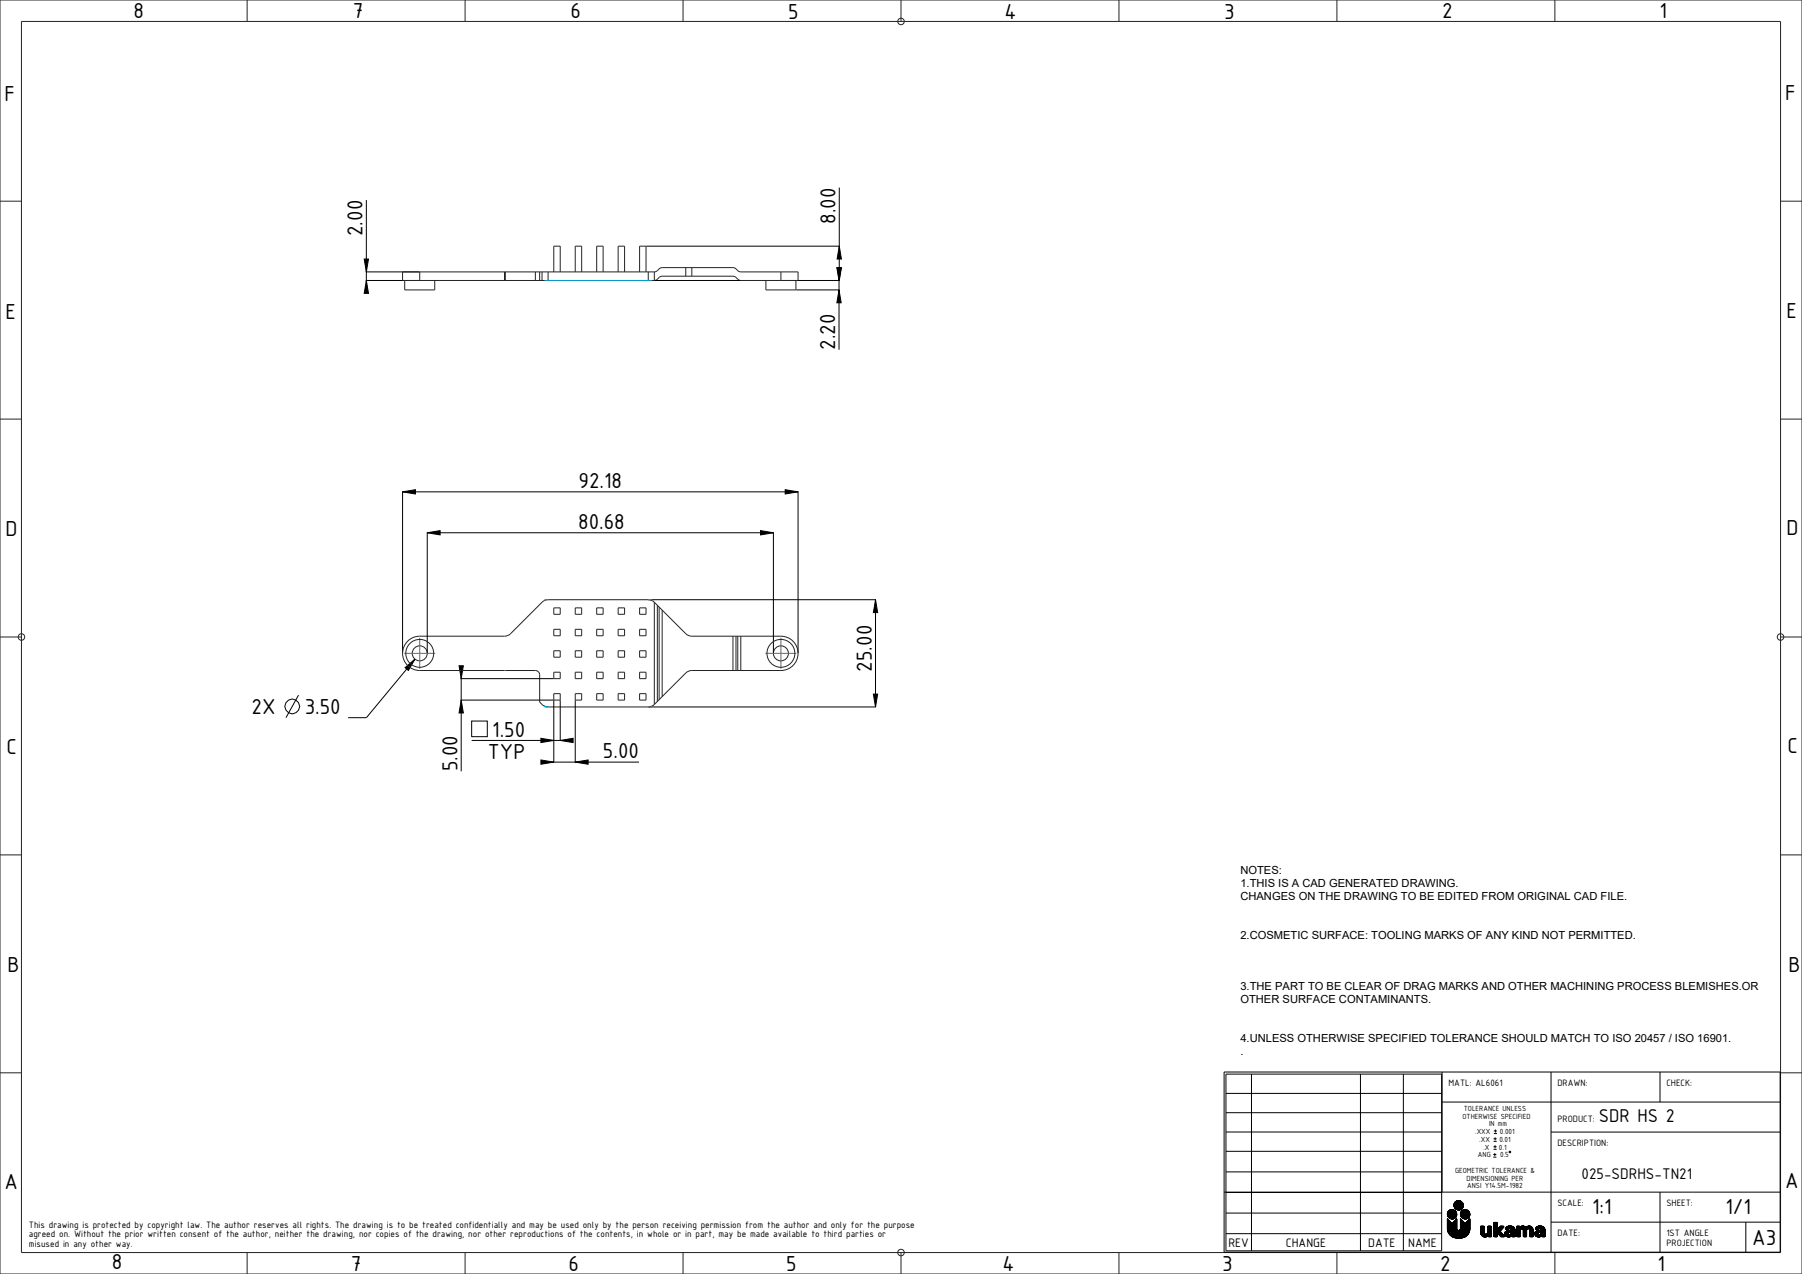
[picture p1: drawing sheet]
<svg xmlns="http://www.w3.org/2000/svg" width="420mm" height="297mm" viewBox="0 0 420 297" stroke-linecap="round" stroke-linejoin="round" font-family="sans-serif">
<g fill="none" stroke="#000" stroke-width=".23">
<path d="M85.4 46.6v19.3M150.6 57.4h45.1M195.6 57.4l.5 3h-1zM195.6 43.7v21.7M84.9 60.4h1l-.5 3zM85.3 65.4h12.5M85.3 63.4h12.5M85.4 65.4l.5 3h-1zM152.6 65.4h20M182.1 65.4h13.6M185.6 67.6h10.1M195.1 62.4h1l-.5 3z"/>
<path d="M195.6 67.6l.5 3h-1zM195.6 64.9v16.6M93.8 114.7l3-.5v1zM93.8 114.5v37.7M93.8 114.7h92.2M183 114.2l3 .5-3 .5zM186 114.5v37.7M99.6 124.2l3-.5v1zM99.6 124.1v28.1M99.6 124.2h80.7M151.2 139.8h53M177.3 123.7l3 .5-3 .5z"/>
<path d="M180.3 124.1v28.1M204.1 139.8l.5 3h-1zM204.1 139.8v25M94.4 155.7l2.3-2-1.5 2.6zM96.7 153.7l-11.3 13.6h-4.3M107 155.2h1l-.5 3zM107.4 158.2h21.6M107.5 157.7v22.1M69.6 162.1l-2.9 5.2M107.4 163.2h21.6M107.5 163.2l.5 3h-1zM109.9 168.1h3.7v3.6h-3.7z"/>
<path d="M109.9 172.6h21.2M126.1 172.1l3 .5-3 .5zM126.1 177.2l3 .5-3 .5zM128.6 177.7h20.3M129.1 163.3v14.5M130.6 172.6l3-.5v1zM130.6 163.3v9.4M134.1 177.7l3-.5v1zM134.1 163.3v14.5M151.2 164.8h53M203.6 161.8h1l-.5 3zM285.3 249.9h129.6v42h-129.6z"/>
<path d="M285.7 250.4h50.3v41.2h-50.3zM285.7 254.9h50.3M285.7 259.4h50.3M291.7 250.4v41.2M317.1 250.4v41.2M327.1 250.4v41.2M336.1 256.9h78.8M336.1 249.9v28M361.5 249.9v42M386.9 249.9v7M285.3 277.9h129.6M285.7 263.9h50.3"/>
<path d="M285.7 268.4h50.3M285.7 273.2h50.3M285.7 278h50.3M339.6 280l-.7 .6M339.7 279.9l-.8 .8M339.8 279.9l-.9 .9M339.9 279.9l-1 1M340 279.9l-1.1 1.1M340.1 279.9l-1.2 1.2M340.1 279.9l-1.2 1.3M340.2 279.9l-1.3 1.3M340.3 279.9l-1.4 1.4"/>
<path d="M340.3 279.9l-1.4 1.5M340.4 280l-1.5 1.4M340.4 280l-1.4 1.5M348 269.8h.8M348.1 267.9h.7M348.1 266.1h.7M348.2 264.3h.7M348.4 268.8v.7M348.5 267v.7M348.5 265.1v.8M348.5 263.3v.7M348.8 269.2h-.8"/>
<path d="M348.8 267.3h-.7M348.8 265.5h-.7M348.9 263.7h-.7M361.5 263.9h53.4M386.9 277.9v14M285.7 282.8h50.3M285.7 287.6h50.3M337.3 286.4l.2 .9 .5 .7 .7 .4 .8 .2M337.3 284.1l1.1 1.1M337.3 284.1v2.3M337.3 284.1v.1M337.3 283.2l.3 .5 .4 .4"/>
<path d="M337.4 284.1l-.1 .2M337.4 284.2l-.1 .1M337.5 284.2l-.2 .2M337.5 284.3l-.2 .2M337.5 284.3l-.2 .3M337.6 284.4l-.3 .3M337.6 284.4l-.3 .4M337.7 284.5l-.4 .3M337.7 284.5l-.4 .4M337.8 284.5l-.5 .5M337.8 284.6l-.5 .5M337.8 284.6l-.5 .6"/>
<path d="M337.9 284.7l-.6 .6M337.9 282.1l-.4 .5M338 284.7l-.7 .7M338 284.8l-.7 .7M338 284.1l.4 .1M338 284.8l-.7 .8M338.1 284.9l-.8 .8M338.1 282l-.7 .7M338.2 284.9l-.9 .9M338.2 282l-.8 .8M338.2 285l-.9 .9M338.2 285l-.9 1"/>
<path d="M338.3 285.1l-1 1M338.3 282l-1 .9M338.3 285.1l-1 1.1M338.4 285.1l-1.1 1.1M338.4 282l-1.1 1M338.5 282l-1.2 1.1M338.6 282l-1.3 1.2M338.6 282l-1.3 1.3M338.7 282l-1.3 1.3M338.8 282l-1.4 1.4M338.8 282l-1.4 1.5M338.8 284.1l-.4 .1"/>
<path d="M338.9 282.1l-1.5 1.4M338.9 282.1l-1.4 1.5M339 282.1l-1.5 1.5 1.5-1.4M339.1 282.2l-1.6 1.5M339.1 282.2l-1.5 1.6M339.2 281.8l1.5-1.6-1.5 1.6M339.2 282.3a1.1 1.1 0 0 0-1.2-.2 1.1 1.1 0 0 0-.7 1.1M339.2 282.3l.3 .8M339.2 282.3l-1.6 1.5M339.2 281.8l1.6-1.5-1.5 1.5M339.3 282.3l-1.6 1.6M339.3 282.4l-1.6 1.5"/>
<path d="M339.3 282.4l-1.5 1.6M339.4 282.5l-1.6 1.5M339.4 282.5l-1.5 1.5M339.4 283.6l-.4 .4M339.4 282.6l-1.4 1.5M339.4 280l-.4 .5M339.5 282.7l-1.5 1.4M339.5 282.7l-1.4 1.4M339.5 283.4l-.7 .7M339.5 282.8l-1.4 1.3M339.5 283.3l-.8 .9M339.5 282.8l-1.3 1.4"/>
<path d="M339.5 282.9l-1.2 1.3M339.5 283.2l-.9 1M339.5 283l-1.2 1.2M339.5 283.1l-1 1.1M339.5 283.1l-1.1 1.1M339.5 288.6h.9M339.5 286.4l.5 .4M339.5 284.1v2.3M339.5 284.1l-2.2 2.2M339.5 284.1l-2.2 2.3M339.5 284.2l-2.2 2.3M339.5 284.3l-2.2 2.3"/>
<path d="M339.5 284.4l-2.2 2.2M339.5 284.5l-2.1 2.2M339.5 284.5l-2.1 2.3M339.5 284.6l-2.1 2.3M339.5 284.7l-2.1 2.2M339.5 284.8l-2.1 2.2M339.5 284.9l-2.1 2.2M339.5 285l-2 2.1M339.5 285l-2 2.2M339.5 285.1l-2 2.1M339.5 285.2l-2 2.1 2-2M339.5 285.4l-1.9 2"/>
<path d="M339.5 285.4l-1.9 2.1M339.5 285.5l-1.9 2M339.5 285.6l-1.8 2M339.5 285.7l-1.8 1.9M339.5 285.8l-1.8 1.9M339.5 285.9l-1.7 1.8 1.7-1.8M339.5 286l-1.7 1.8M339.5 286.1l-1.6 1.7M339.5 286.2l-1.6 1.7M339.5 286.3l-1.5 1.6 1.5-1.5M339.5 283.1l-.1 .6-.6 .4M339.5 286.4l-1.5 1.6"/>
<path d="M339.6 286.5l-1.6 1.5M339.6 286.6l-1.5 1.5M339.6 286.7l-1.4 1.4M339.7 286.8l-1.5 1.4M339.8 286.8l-1.5 1.4M339.9 286.8l-1.5 1.5M340 286.8l-1.6 1.5M340 286.8l-1.5 1.5M340.2 286.8l-1.7 1.6M340.4 284.1v2.3l-.4 .4M340.4 284.1l1.1 1.1M340.4 284.8l.3-.3-.3 .4"/>
<path d="M340.4 285.1l.4-.5-.4 .6M340.4 285.4l.6-.7-.6 .8M340.4 285.9l.9-.9-.9 1M340.4 284.1h.1M340.4 283.2l.2 .5 .5 .4M340.4 284.1v.1M340.4 284.1v.2M340.5 284.2l-.1 .1M340.5 280l-1.5 1.5M340.5 284.2l-.1 .2M340.6 284.3l-.2 .2M340.6 283.7l1.5-1.5-1.5 1.6"/>
<path d="M340.6 280.1l-1.5 1.5M340.6 284.3l-.2 .3M340.6 284.4l-.2 .3M340.6 280.1l-1.5 1.6M340.7 284.4l-.3 .4M340.7 280.2l-1.6 1.5M340.8 283.9l1.5-1.6-1.5 1.6M340.8 284.5l-.4 .5M340.9 280.3l-1.6 1.6M340.9 280.4l-1.5 1.5M340.9 284.6l-.5 .6M341 280.5l-1.5 1.5"/>
<path d="M341 281.5l-.6 .5M341 284.7l-.6 .6M341 282.1l-.5 .5M341 280.6l-1.4 1.4M341 281.3l-.7 .7M341 280.7l-1.4 1.3M341 280.7l-1.3 1.4M341 281.2l-.8 .9M341.1 280.8l-1.3 1.3M341.1 280.9l-1.2 1.2M341.1 281.1l-1 1M341.1 281l-1.1 1.1"/>
<path d="M341.1 281l-1.2 1.1M341.1 284.8l-.7 .8M341.1 282l-.6 .7M341.1 284.8l-.7 .9M341.2 284.9l-.8 .8M341.2 284.9l-.8 .9M341.2 282l-.8 .8M341.3 282l-.9 .9M341.3 285.1l-.9 1M341.4 285.1l-1 1.1M341.4 282l-1 1M341.5 282l.8 .3"/>
<path d="M341.5 282a1.1 1.1 0 0 0-1.1 1.2M341.5 282l-1.1 1.1M341.6 282l-1.2 1.2M341.7 282l-1.3 1.3M341.8 282l-1.4 1.4M341.9 282l-1.4 1.5M341.9 282.1l-1.4 1.4M342 282.1l-1.5 1.5 1.5-1.5M342.1 282.1l-1.5 1.6M342.2 287.6l-.6 .6M342.2 282.3l-1.5 1.5 1.5-1.5M342.3 282.3l.3 .8"/>
<path d="M342.3 282.3l-1.6 1.6M342.4 287.4l-1 1M342.4 282.4l-1.5 1.6 1.5-1.5M342.4 287.3l-1.2 1.1M342.5 282.5l-1.5 1.5M342.5 283.6l-.5 .5M342.5 287.1l-1.4 1.4M342.5 282.6l-1.5 1.5M342.5 282.6l-1.4 1.5M342.5 287l-1.5 1.5M342.5 282.7l-1.4 1.4M342.5 283.4l-.6 .7"/>
<path d="M342.5 286.9l-1.6 1.7M342.6 282.8l-1.4 1.3M342.6 286.8l-1.8 1.8M342.6 283.3l-.9 .9M342.6 282.8l-1.4 1.4M342.6 286.7l-1.9 1.9M342.6 282.9l-1.3 1.3M342.6 283.2l-1 1M342.6 286.6l-2 2M342.6 286.5l-2.1 2.1M342.6 283l-1.2 1.2M342.6 283.1l-1 1.1"/>
<path d="M342.6 286.4l-2.2 2.2M342.6 283l-1.1 1.2M342.6 284.1v2.5l-.2 .8-.8 .9-1.2 .3M342.6 284.1l-2.2 2.2M342.6 284.1l-2.2 2.3M342.6 284.2l-2.2 2.3M342.6 284.3l-2.3 2.3M342.6 284.4l-4 4M342.6 284.5l-4 3.9M342.6 284.5l-3.9 3.9M342.6 284.6l-3.9 3.9M342.6 284.7l-3.8 3.8"/>
<path d="M342.6 284.8l-3.7 3.7M342.6 284.9l-3.7 3.6M342.6 284.9l-3.6 3.6M342.6 285l-3.5 3.6M342.6 285.1l-3.5 3.5M342.6 285.2l-3.4 3.4M342.6 285.3l-3.3 3.3M342.6 285.4l-3.3 3.2M342.6 285.4l-3.2 3.2M342.6 285.5l-3.1 3.1M342.6 285.6l-3 3M342.6 285.7l-2.9 2.9"/>
<path d="M342.6 285.8l-2.9 2.8M342.6 285.9l-2.8 2.7M342.6 285.9l-2.7 2.7M342.6 286l-2.6 2.6M342.6 286.1l-2.5 2.5M342.6 286.2l-2.4 2.4M342.6 286.3l-2.4 2.3M342.6 286.4l-2.3 2.2M342.6 283.1l-.1 .5-.4 .4-.4 .2-.6-.1M345.1 286v1.5l.3 .6M345.2 285.9l-.1 .1M345.3 285.9l-.2 .1"/>
<path d="M345.4 288.1l.6 .3 .5-.1 .3-.3v.2M345.4 285.9l-.3 .2M345.5 285.9l-.4 .3M345.5 285.9l-.4 .4M345.6 285.9l-.5 .5M345.7 285.9l-.6 .6M345.8 285.9l-.7 .6M345.9 285.9l-.8 .7M345.9 285.9l-.8 .1M345.9 285.9v.1M345.9 285.9l-.8 .8M345.9 285.9l-.8 .9"/>
<path d="M345.9 286l-.8 .9M345.9 287.3l.2 .3 .3 .1 .3-.1 .1-.3M345.9 286v1.3M345.9 286.1l-.8 .9M345.9 286.2l-.8 .9M345.9 286.3l-.8 .9M345.9 286.4l-.8 .9M345.9 286.5l-.8 .9M345.9 286.6l-.8 .9M345.9 286.7l-.8 .9M345.9 286.8l-.7 .9M345.9 286.9l-.7 .8"/>
<path d="M345.9 286.9l-.7 .9M345.9 287l-.7 .8M345.9 287.1l-.7 .8M345.9 287.2l-.6 .7M345.9 287.3l-.6 .7M346 287.4l-.7 .6M346 287.4l-.6 .7M346 287.5l-.6 .6 .6-.6M346 287.6l-.5 .6M346.1 287.7l-.6 .5M346.2 287.7l-.6 .5 .6-.5M346.3 287.7l-.6 .6"/>
<path d="M346.4 287.7l-.7 .6M346.5 287.7l-.7 .6M346.8 285.9v1.4M346.8 288.2l.1 .1M346.9 285.9h-.1M346.9 285.9h.6M346.9 285.9l-.1 .1M347 285.9l-.2 .2M347.1 285.9l-.3 .3M347.2 285.9l-.4 .4M347.3 285.9l-.5 .5M347.4 285.9l-.6 .5"/>
<path d="M347.4 285.9l-.6 .6M347.5 285.9h.1M347.5 285.9l-.7 .7M347.6 285.9l-.8 .8M347.6 285.9l-.8 .9M347.6 285.9v2.3M347.6 288.2l-.7 .1M347.6 286l-.8 .9M347.6 286.1l-.8 .9M347.6 286.2l-.8 .9M347.6 286.3l-.8 .9M347.6 286.4l-.8 .9"/>
<path d="M347.6 286.5l-.8 .9M347.6 286.6l-1.7 1.7M347.6 286.7l-1.7 1.7M347.6 286.8l-1.6 1.6M347.6 286.9l-1.5 1.5M347.6 286.9l-1.4 1.5M347.6 287l-1.3 1.3M347.6 287.1l-1.2 1.2M347.6 287.2l-1.1 1.1M347.6 287.3l-.8 .8M347.6 287.3l-.8 .9M347.6 287.4l-.8 .9"/>
<path d="M347.6 287.5l-.7 .8M347.6 287.6l-.7 .7M347.6 287.7l-.6 .6M347.6 287.8l-.5 .5M347.6 287.9l-.4 .4M347.6 288l-.3 .3M347.6 288.1l-.2 .2M347.6 288.2l-.1 .1M348.2 288.2v.1M348.2 285.1v3.1M348.2 288.3h.1M348.2 285h.1"/>
<path d="M348.3 288.3h.5M348.3 285l-.1 .1M348.3 285h.5M348.4 285l-.2 .2M348.5 285l-.3 .3M348.6 285l-.4 .4M348.7 285l-.5 .5M348.8 285l-.6 .5M348.8 285l-.6 .6M348.8 285h.1M348.9 285l-.7 .7M348.9 285l-.7 .8"/>
<path d="M348.9 285l.1 .1M348.9 285l-.7 .9M348.9 288.2v.1M349 287.5l-.8 .8M349 287.6l-.8 .7M349 287.7l-.7 .6M349 287.7l-.6 .6M349 287.8l-.5 .5M349 287.9l-.5 .4M349 288l-.4 .3M349 288.1l-.3 .2M349 288.1l-.2 .2"/>
<path d="M349 285.1v1.6l.7-.8h.8M349 285.1l-.8 .9M349 285.2l-.8 .8M349 285.3l-.8 .8M349 285.3l-.8 .9M349 285.4l-.8 .9M349 285.5l-.8 .9M349 285.6l-.8 .9M349 285.7l-.8 .8M349 285.8l-.8 .8M349 285.8l-.8 .9M349 285.9l-.8 .9"/>
<path d="M349 286l-.8 .9M349 286.1l-.8 .8M349 286.2l-.8 .8M349 286.3l-.8 .8M349 286.3l-.8 .9M349 286.4l-.8 .9M349 286.5l-.8 .9M349.2 287.6l.5-.5-.5 .6M349.6 287l1 1.1M349.6 287l-.5 .6M349.7 287l-.5 .6M349.7 288.2l.1 .1"/>
<path d="M349.7 288.2l-.7-.9-.2 1M349.7 285.9l-1.5 1.5M349.8 288.3h.1M349.8 287.2l-.5 .5M349.8 287.2l-.5 .6M349.8 285.9l-1.6 1.6M349.8 287.2l-.4 .7M349.9 288.3h.6M349.9 285.9l-1.7 1.7M350 287.4l-.5 .6M350 285.9l-1.8 1.8M350 287.5l-.5 .5"/>
<path d="M350.1 287.5l-.5 .6M350.1 285.9l-1.9 1.9M350.1 287.6l-.5 .5M350.1 287.6l-.4 .6M350.2 285.9l-2 2M350.2 287.7l-.5 .5M350.3 287.7l-.6 .6M350.3 286.2l-1.2 1.3M350.3 287.8l-.5 .5M350.3 285.9l-2.1 2.1M350.3 287.8l-.4 .5M350.4 287.9l-.5 .4"/>
<path d="M350.4 285.9l-2.2 2.2M350.4 287.9l-.4 .4M350.4 288l-.3 .3M350.5 285.9l-2.3 2.3M350.5 285.9l-2.3 2.4M350.5 285.9l-.9 1.1M350.5 288l-.3 .3M350.5 285.9l-1.4 1.6M350.5 288.1l-.2 .2M350.6 288.1l-.3 .2M350.6 288.1v.1M350.6 288.2l-.2 .1"/>
<path d="M350.6 288.2l-.1 .1M350.7 287.6l.1 .4M350.8 288l.3 .3M350.9 286.6h.1M351 286.6h.5M351 287.1l-.2 .2M351.1 288.3l.5 .1M351.2 287l-.5 .4M351.3 286l-.4 .4M351.3 286.9l-.6 .6M351.4 286.9l-.7 .7M351.4 285.9l-.5 .6"/>
<path d="M351.5 287.6l-.6 .5M351.5 287.7l-.5 .5 .6-.4M351.5 286.9l-.8 .8M351.6 285.9l-.7 .6M351.6 287.8h.2M351.6 287.8l-.5 .4M351.7 286.8l-1 1M351.7 285.8l-.8 .8M351.7 287.8l-.6 .5M351.7 287.8l-.5 .5M351.8 285.8l-.9 .8M351.8 287.8l-.5 .5"/>
<path d="M351.8 286.8l-1 1.1M351.9 285.8l-.9 .8M351.9 287.3l-.4 .2 .1 .3M351.9 287.8l-.6 .5M351.9 285.8l-.8 .8M351.9 286.8l-1.1 1.2M352 286.3l.2 .1 .1 .3M352 286.3l-.5 .3M352 285.8l-.8 .2-.3 .6M352 285.8l.8 .3M352 285.8l-.8 .8M352 287.8l-.6 .5"/>
<path d="M352 288.3l.3-.3 .1 .3M352 288.3l-.4 .1M352 286.8l-1.2 1.2M352.1 285.8l-.8 .8M352.1 286.8l-1.2 1.3M352.2 285.8l-.9 .8M352.2 286.8l-1.3 1.3 .6-.6M352.2 285.8l-.8 .8M352.3 286.7l-1.2 .4-.4 .5M352.3 286.7l.6-.6-1.3 1.3M352.3 287.3l-.1 .4-.4 .1M352.3 287.3h-.4"/>
<path d="M352.3 285.8l-.8 .8M352.4 288.3h.1M352.4 285.9l-.6 .5M352.4 288.3h.6M352.5 285.9l-.6 .4M352.5 285.9l-.5 .4M352.6 285.9l-.5 .4M352.6 285.9l-.5 .5M352.7 286l-.5 .4M352.7 286l-.4 .5M352.8 286l-.5 .5M352.8 286.1l.3 .5v1.6"/>
<path d="M352.8 286.1l-.5 .5M352.9 286.2l-1.1 1.1M352.9 286.2l-1 1.1M353 286.3l-1 1M353 286.3l-.9 .9M353 286.4l-.8 .8M353.1 286.4l-.8 .9M353.1 286.5l-.8 .9M353.1 286.6l-.8 .8M353.1 286.6l-.9 1M353.1 286.7l-1.6 1.7M353.1 288.2l-.1 .1"/>
<path d="M353.1 286.8l-1.6 1.6M353.1 286.9l-1.5 1.5M353.1 287l-1.4 1.4M353.1 287l-1.3 1.3M353.1 287.1l-1.2 1.2M353.1 287.2l-1.1 1.1M353.1 287.3l-.8 .8M353.1 287.4l-.8 .8M353.1 287.5l-.7 .8M353.1 287.6l-.7 .7M353.1 287.7l-.6 .6M353.1 287.8l-.5 .5"/>
<path d="M353.1 287.9l-.4 .4M353.1 288l-.3 .3M353.1 288.1l-.2 .2M353.5 288.2l.1 .1M353.5 286v2.2M353.5 286.6l.7-.7-.7 .8M353.6 288.3h.1M353.6 285.9l-.1 .1M353.6 288.3h.6M353.6 285.9l.7 .1M353.7 285.9l-.2 .1M353.8 285.9l-.3 .2"/>
<path d="M353.9 285.9l-.4 .3M353.9 285.9l-.4 .4M354 285.9l-.5 .5M354.1 285.9l-.6 .5M354.2 285.9l-.7 .6M354.3 286l-.8 .8M354.3 286l-.8 .9M354.3 288.2l-.1 .1M354.3 286.9v1.3M354.3 286.9l-.8 .9M354.3 287l-.8 .9M354.3 287.1l-.8 .8"/>
<path d="M354.3 287.1l-.8 .9M354.3 287.2l-.8 .9M354.3 287.3l-.8 .9M354.3 287.4l-.8 .9M354.3 287.5l-.7 .8M354.3 287.6l-.7 .7M354.3 287.7l-.6 .6M354.3 287.8l-.5 .5M354.3 287.9l-.4 .4M354.3 288l-.3 .3M354.3 288l-.2 .3M354.3 288.1l-.2 .2"/>
<path d="M354.3 286.8l-.8 .9M354.3 286.7l-.8 .9M354.6 285.9l-1.1 1M354.6 285.9l-.3 .2v-.1M354.7 286.4l.2 .2 .1 .3M354.7 286.4l-.3 .2-.1 .3M354.7 285.9l-1.2 1.1M354.8 285.8l-1.3 1.3M354.9 285.8l-1.4 1.4M355 285.8l-.4 .1M355 285.8l.4 .1 .3 .3 .3-.3M355 285.8l-1.5 1.5"/>
<path d="M355 286.6l.6-.6-.6 .7M355 286.9l.1 1.4M355.1 285.8l-1.6 1.6M355.1 288.3h.1M355.2 288.3h.5M355.2 285.8l-1.7 1.7M355.3 285.9l-.7 .6M355.3 285.9l-.6 .5M355.4 285.9l-.6 .6M355.5 286l-.6 .5M355.5 286l-.5 .6M355.6 286.1l-.6 .7"/>
<path d="M355.8 288.2l-.1 .1M355.8 287l-.8 .8M355.8 287l-.8 .9M355.8 287.1l-.8 .9M355.8 287.2l-.8 .9M355.8 287.3l-.8 .9M355.8 287.4l-.8 .8M355.8 287.5l-.7 .8M355.8 287.6l-.7 .7M355.8 287.7l-.6 .6M355.8 287.8l-.5 .5M355.8 287.9l-.4 .4"/>
<path d="M355.8 287.9l-.3 .4M355.8 288l-.3 .3M355.8 288.1l-.2 .2M355.8 286.9l-.8 .8M355.8 286.8l-.8 .9M355.8 286.7l-.8 .9M356 285.9l.6-.1 .5 .3M356 285.9l-1 1M356.2 286.4l.2 .2M356.2 286.4l-.4 .3v1.5M356.2 285.9l-1.2 1.1M356.3 285.8l-1.3 1.3"/>
<path d="M356.4 285.8l-1.4 1.4M356.4 286.6l.1 .3M356.5 286.6l.5-.6-.5 .6M356.5 285.8l-1.5 1.4M356.5 288.2l.2 .1M356.5 286.9v1.3M356.5 285.8l-1.5 1.5M356.6 285.8l-1.6 1.6M356.7 288.3h.5M356.7 285.8l-1.7 1.7M356.7 285.9l-.6 .6M356.8 285.9l-.6 .5"/>
<path d="M356.9 285.9l-.7 .6M356.9 285.9l-.6 .6M357 286l-.6 .5M357.1 286.1l-.6 .6M357.1 286.1l.2 .8M357.1 286.1l-.6 .7M357.2 286.2l-.7 .7M357.2 286.3l-.7 .7M357.2 286.3l-.7 .8M357.2 286.4l-.7 .8M357.3 286.4l-.8 .8M357.3 286.5l-.8 .8"/>
<path d="M357.3 286.6l-.8 .8M357.3 286.6l-.8 .9M357.3 286.7l-.8 .9M357.3 286.8l-.8 .9M357.3 288.2l-.1 .1M357.3 286.9v1.3M357.3 286.9l-.8 .8M357.3 287l-.8 .8M357.3 287l-.8 .9M357.3 287.1l-.8 .9M357.3 287.2l-.8 .9M357.3 287.3l-.8 .8"/>
<path d="M357.3 287.4l-.8 .8M357.3 287.5l-.7 .8M357.3 287.6l-.7 .7M357.3 287.7l-.6 .6M357.3 287.8l-.5 .5M357.3 287.9l-.4 .4M357.3 288l-.3 .3M357.3 288.1l-.2 .2M357.7 287.6l.1 .4M357.8 288l.3 .3M357.9 286.5v.1M357.9 286.6h.1"/>
<path d="M358 287.1l-.2 .2M358.1 286.1l-.1 .1M358.1 288.3h.9M358.2 287l-.5 .4M358.3 285.9l-.4 .5M358.3 286.9l-.6 .7M358.4 286.9l-.7 .7M358.5 285.9l-.6 .6M358.5 287.6l-.6 .5M358.5 287.7l-.5 .5M358.6 286.9l-.9 .8M358.6 287.8l-.6 .4"/>
<path d="M358.6 287.8h.2M358.6 285.9l-.7 .6M358.6 287.8l-.5 .4M358.7 286.8l-1 1M358.7 285.8l-.8 .8M358.7 287.8l-.6 .5M358.7 287.8l-.5 .5M358.8 285.8l-.9 .8M358.8 287.8l-.5 .5M358.8 286.8l-1 1.1M358.9 285.8l-.9 .8M358.9 287.3l-.4 .2 .1 .3"/>
<path d="M358.9 287.8l-.6 .5M358.9 285.8l-.8 .8M358.9 286.8l-1.1 1.2M359 286.3l.2 .1 .1 .3M359 286.3l-.5 .3h-.5M359 285.8l-.8 .2-.3 .5M359 285.8l.8 .3M359 285.8l-.8 .8M359 288.3l.3-.3 .1 .3M359 287.8l-.6 .5M359 286.8l-1.2 1.2M359.1 285.8l-.8 .8"/>
<path d="M359.1 286.8l-1.2 1.3M359.2 285.8l-.9 .8M359.2 286.8l-1.3 1.3 .6-.6M359.3 285.8l-.9 .8M359.3 286.7l-1.3 .4-.3 .5M359.3 286.7l.6-.6-1.2 1.2M359.3 287.3l-.1 .4-.4 .1M359.3 287.3h-.4M359.3 285.8l-.7 .7M359.4 288.3h.6M359.4 285.9l-.6 .4M359.5 285.9l-.6 .4"/>
<path d="M359.5 285.9l-.5 .4M359.6 285.9l-.5 .4M359.6 285.9l-.5 .5M359.7 286l-.5 .4M359.7 286l-.4 .5M359.8 286l-.5 .6M359.8 286.1l.3 .7M359.8 286.1l-.5 .5M359.9 286.2l-1.1 1.1M359.9 286.2l-1 1.1M360 286.3l-1 1M360 286.3l-.9 .9"/>
<path d="M360 286.4l-.8 .8M360.1 286.4l-.8 .9M360.1 286.5l-.8 .9M360.1 286.6l-.8 .9M360.1 286.6l-.9 1M360.1 286.7l-1.6 1.7M360.1 288.2l-.1 .1M360.1 286.8v1.4M360.1 286.8l-1.6 1.6M360.1 286.9l-1.5 1.5M360.1 287l-1.4 1.4M360.1 287l-1.3 1.3"/>
<path d="M360.1 287.1l-1.2 1.2M360.1 287.2l-1 1.1M360.1 287.3l-.8 .9M360.1 287.4l-.8 .8M360.1 287.5l-.7 .8M360.1 287.6l-.7 .7M360.1 287.7l-.6 .6M360.1 287.8l-.5 .5M360.1 287.9l-.4 .4M360.1 288l-.4 .3M360.1 288l-.3 .3M360.1 288.1l-.2 .2"/>
<path d="M361.5 284.9h53.4M406.9 284.9v7"/>
<circle cx="68.1" cy="164.7" r="1.72"/>
<circle cx="351.9" cy="268.6" r=".19"/>
<circle cx="340" cy="281" r="1.1"/>
</g>
<g fill="#000">
<path d="M195.6 57.4l.5 3h-1zM85.4 65.4l.5 3h-1zM84.9 60.4h1l-.5 3zM195.1 62.4h1l-.5 3zM195.6 67.6l.5 3h-1zM93.8 114.7l3-.5v1zM183 114.2l3 .5-3 .5zM99.6 124.2l3-.5v1zM177.3 123.7l3 .5-3 .5zM204.1 139.8l.5 3h-1zM94.4 155.7l2.3-2-1.5 2.6zM107 155.2h1l-.5 3z"/>
<path d="M107.5 163.2l.5 3h-1zM126.1 172.1l3 .5-3 .5zM126.1 177.2l3 .5-3 .5zM130.6 172.6l3-.5v1zM134.1 177.7l3-.5v1zM203.6 161.8h1l-.5 3z"/>
</g>
<g fill="none" stroke="#222226" stroke-width=".23">
<path d="M0 0h420v297h-420zM5 5h410v287h-410zM57.6 0v5M108.4 0v5M159.2 0v5M210 0v5M260.8 0v5M311.6 0v5M362.4 0v5M0 46.9h5M415 46.9h5M97.8 65.4h54.7"/>
<path d="M97.8 63.4h54.7M117.6 63.4v2M117.8 63.4v2M124.8 63.4v2M125.8 63.4v2M126.3 63.4v2M127.7 63.4v2M129.1 63.4v-6h1.5v6M134.1 63.4v-6h1.5v6M139.1 63.4v-6h1.5v6M144.1 63.4v-6h1.5v6M149.1 63.4v-6h1.5v6"/>
<path d="M151.1 63.4v2M152.5 63.4l.5-.1 .8-.8 .5-.1h16.5l.5 .1 .9 .8 .5 .1h9.3M152.5 65.4l.5-.1 .8-.8 .5-.1h16.5l.5 .1 .9 .8 .5 .1h9.3M152.5 63.4v2M159.8 62.4v2M161.2 62.4v2M0 97.7h5M415 97.7h5M0 148.5h5M97.8 156.3h27a1 1 0 0 1 1 1v6.4l.8 .8 .8 .3h23.7l.8-.1 .6-.5M129.1 141.7h1.5v1.5h-1.5zM129.1 146.7h1.5v1.5h-1.5z"/>
<path d="M129.1 151.7h1.5v1.5h-1.5zM129.1 156.7h1.5v1.5h-1.5zM134.1 141.7h1.5v1.5h-1.5zM134.1 146.7h1.5v1.5h-1.5zM134.1 151.7h1.5v1.5h-1.5zM134.1 156.7h1.5v1.5h-1.5zM139.1 156.7h1.5v1.5h-1.5zM139.1 141.7h1.5v1.5h-1.5zM139.1 146.7h1.5v1.5h-1.5zM139.1 151.7h1.5v1.5h-1.5zM144.1 156.7h1.5v1.5h-1.5zM144.1 151.7h1.5v1.5h-1.5z"/>
<path d="M144.1 141.7h1.5v1.5h-1.5zM144.1 146.7h1.5v1.5h-1.5zM149.1 156.7h1.5v1.5h-1.5zM149.1 151.7h1.5v1.5h-1.5zM149.1 146.7h1.5v1.5h-1.5zM149.1 141.7h1.5v1.5h-1.5zM152.5 140.4l7.3 7.3 1.1 .6h21.1M152.5 140.4l-.6-.4-.8-.2h-23.7l-1.1 .6-7.3 7.3-1 .6h-20.2M152.5 140.4v23.8M153.2 141.1v22.4M153.6 141.5v21.6M154.3 142.2v20.2"/>
<path d="M170.8 148.3v8M171.5 148.3v8M172 148.3v8M172.7 148.3v8M182 156.3l-21.1 .1-1.1 .5-7.3 7.3M415 148.5h5M129.1 161.7h1.5v1.5h-1.5zM134.1 161.7h1.5v1.5h-1.5zM139.1 161.7h1.5v1.5h-1.5zM144.1 161.7h1.5v1.5h-1.5zM149.1 161.7h1.5v1.5h-1.5zM0 199.3h5"/>
<path d="M415 199.3h5M0 250.1h5M415 250.1h5M57.6 292v5M108.4 292v5M159.2 292v5M210 292v5M260.8 292v5M311.6 292v5M362.4 292v5"/>
<circle cx="210" cy="5" r=".76"/>
<circle cx="5" cy="148.5" r=".76"/>
<circle cx="97.8" cy="152.3" r="1.75"/>
<circle cx="182" cy="152.3" r="1.75"/>
<circle cx="415" cy="148.5" r=".76"/>
<circle cx="210" cy="292" r=".76"/>
</g>
<!-- layer: 02___PRT_ALL_AXES -->
<path d="M94.2 152.3h7.2M97.8 148.7v7.2M178.4 152.3h7.2M182 148.7v7.2" fill="none" stroke="#963" stroke-width=".23"/>
<g fill="none" stroke="#222226" stroke-width=".23">
<path d="M93.8 63.4h4v2h-4zM94.3 65.4v2.2h7v-2.2M178.5 65.4v2.2h7v-2.2M182 63.4h4v2h-4zM97.8 148.3a4 4 0 0 0-4 4 4 4 0 0 0 4 4M182 148.3a4 4 0 0 1 4 4 4 4 0 0 1-4 4"/>
<circle cx="97.8" cy="152.3" r="3.3"/>
<circle cx="182" cy="152.3" r="3.3"/>
</g>
<!-- layer: 03___PRT_ALL_CURVES -->
<path d="M126.9 65.4h25M127.7 139.8h-.8v.2M151.1 139.8h.8v.2M126.9 164.6v.2h.8M151.9 164.6v.2h-.8" fill="none" stroke="#09c" stroke-width=".23"/>
<g font-size="5.4">
<text x="31.1" y="4.2">8</text>
<text x="82.2" y="4.3">7</text>
<text x="132.9" y="4.3">6</text>
<text x="183.7" y="4.3">5</text>
<text x="234.1" y="4.3">4</text>
<text x="285.3" y="4.4">3</text>
<text x="336.2" y="4.2">2</text>
<text x="386.8" y="4.3">1</text>
<text x="1.1" y="23.5">F</text>
<text x="416.1" y="23.3">F</text>
<text x="194.7" y="52.1" transform="rotate(-90 194.7 52.1)">8.00</text>
<text x="84.5" y="55" transform="rotate(-90 84.5 55)">2.00</text>
<text x="1.3" y="74.3">E</text>
<text x="416.4" y="74.1">E</text>
<text x="194.7" y="81.5" transform="rotate(-90 194.7 81.5)">2.20</text>
<text x="134.8" y="113.8">92.18</text>
<text x="1.3" y="124.9">D</text>
<text x="134.8" y="123.3">80.68</text>
<text x="416.4" y="124.7">D</text>
<text x="203.2" y="156.6" transform="rotate(-90 203.2 156.6)">25.00</text>
<text x="58.6" y="166.4">2X</text>
<text x="71" y="166.4">3.50</text>
<text x="114.7" y="171.7">1.50</text>
<text x="1.5" y="175.8">C</text>
<text x="106.6" y="179.8" transform="rotate(-90 106.6 179.8)">5.00</text>
<text x="113.7" y="177">TYP</text>
<text x="140.5" y="176.8">5.00</text>
<text x="416.6" y="175.6">C</text>
<text x="1.8" y="226.7">B</text>
<text x="416.8" y="226.5">B</text>
<text x="1" y="277.2">A</text>
<text x="416.1" y="277">A</text>
<text x="371.1" y="283">1:1</text>
<text x="402.2" y="283.1">1/1</text>
<text x="408.4" y="290.2">A3</text>
<text x="26.1" y="295.8">8</text>
<text x="81.8" y="296.2">7</text>
<text x="132.5" y="296.3">6</text>
<text x="183.2" y="296.3">5</text>
<text x="233.7" y="296.3">4</text>
<text x="284.8" y="296.4">3</text>
<text x="335.7" y="296.2">2</text>
<text x="386.3" y="296.2">1</text>
</g>
<text font-size="4.7" x="372.6" y="261.7">SDR HS 2</text>
<text font-size="3.9" x="368.6" y="274.9">025-SDRHS-TN21</text>
<g font-size="3.1">
<text x="286.3" y="290.6">REV</text>
<text x="299.7" y="290.6">CHANGE</text>
<text x="318.9" y="290.6">DATE</text>
<text x="328.2" y="290.6">NAME</text>
</g>
<g font-size="2.6">
<text x="289.1" y="203.8">NOTES:</text>
<text x="289.1" y="206.8">1.THIS IS A CAD GENERATED DRAWING.</text>
<text x="289.1" y="209.8">CHANGES ON THE DRAWING TO BE EDITED FROM ORIGINAL CAD FILE.</text>
<text x="289.1" y="218.8">2.COSMETIC SURFACE: TOOLING MARKS OF ANY KIND NOT PERMITTED.</text>
<text x="289.1" y="230.8">3.THE PART TO BE CLEAR OF DRAG MARKS AND OTHER MACHINING PROCESS BLEMISHES.OR</text>
<text x="289.1" y="233.8">OTHER SURFACE CONTAMINANTS.</text>
<text x="289.1" y="242.8">4.UNLESS OTHERWISE SPECIFIED TOLERANCE SHOULD MATCH TO ISO 20457 / ISO 16901.</text>
<text x="289.1" y="245.8">.</text>
</g>
<g font-size="2.3">
<text x="337.6" y="253.2">MATL: AL6061</text>
<text x="363" y="253.2">DRAWN:</text>
<text x="388.4" y="253.2">CHECK:</text>
<text x="363" y="261.7">PRODUCT:</text>
<text x="363" y="267.2">DESCRIPTION:</text>
<text x="363" y="281.2">SCALE:</text>
<text x="388.4" y="281.2">SHEET:</text>
<text x="6.7" y="286.2">This drawing is protected by copyright law. The author reserves all rights. The drawing is to be treated confidentially and may be used only by the person receiving permission from the author and only for the purpose</text>
<text x="6.7" y="288.4">agreed on. Without the prior written consent of the author, neither the drawing, nor copies of the drawing, nor other reproductions of the contents, in whole or in part, may be made available to third parties or</text>
<text x="6.7" y="290.7">misused in any other way.</text>
<text x="363" y="288.2">DATE:</text>
<text x="388.4" y="288.2">1ST ANGLE</text>
<text x="388.4" y="290.4">PROJECTION</text>
</g>
<g font-size="1.9">
<text x="340.9" y="260.8">OTHERWISE SPECIFIED</text>
<text x="341.2" y="259">TOLERANCE UNLESS</text>
<text x="347.1" y="262.6">IN mm</text>
<text x="343.8" y="264.4">.XXX</text>
<text x="344.5" y="269.8">ANG</text>
<text x="344.8" y="266.2">.XX</text>
<text x="345.7" y="268">.X</text>
<text x="349.3" y="268">0.1</text>
<text x="349.5" y="266.2">0.01</text>
<text x="349.6" y="264.4">0.001</text>
<text x="349.6" y="269.8">0.5</text>
<text x="339.1" y="273.4">GEOMETRIC TOLERANCE &amp;</text>
<text x="341.8" y="275.2">DIMENSIONING PER</text>
<text x="342" y="277">ANSI Y14.5M-1982</text>
</g>
</svg>
